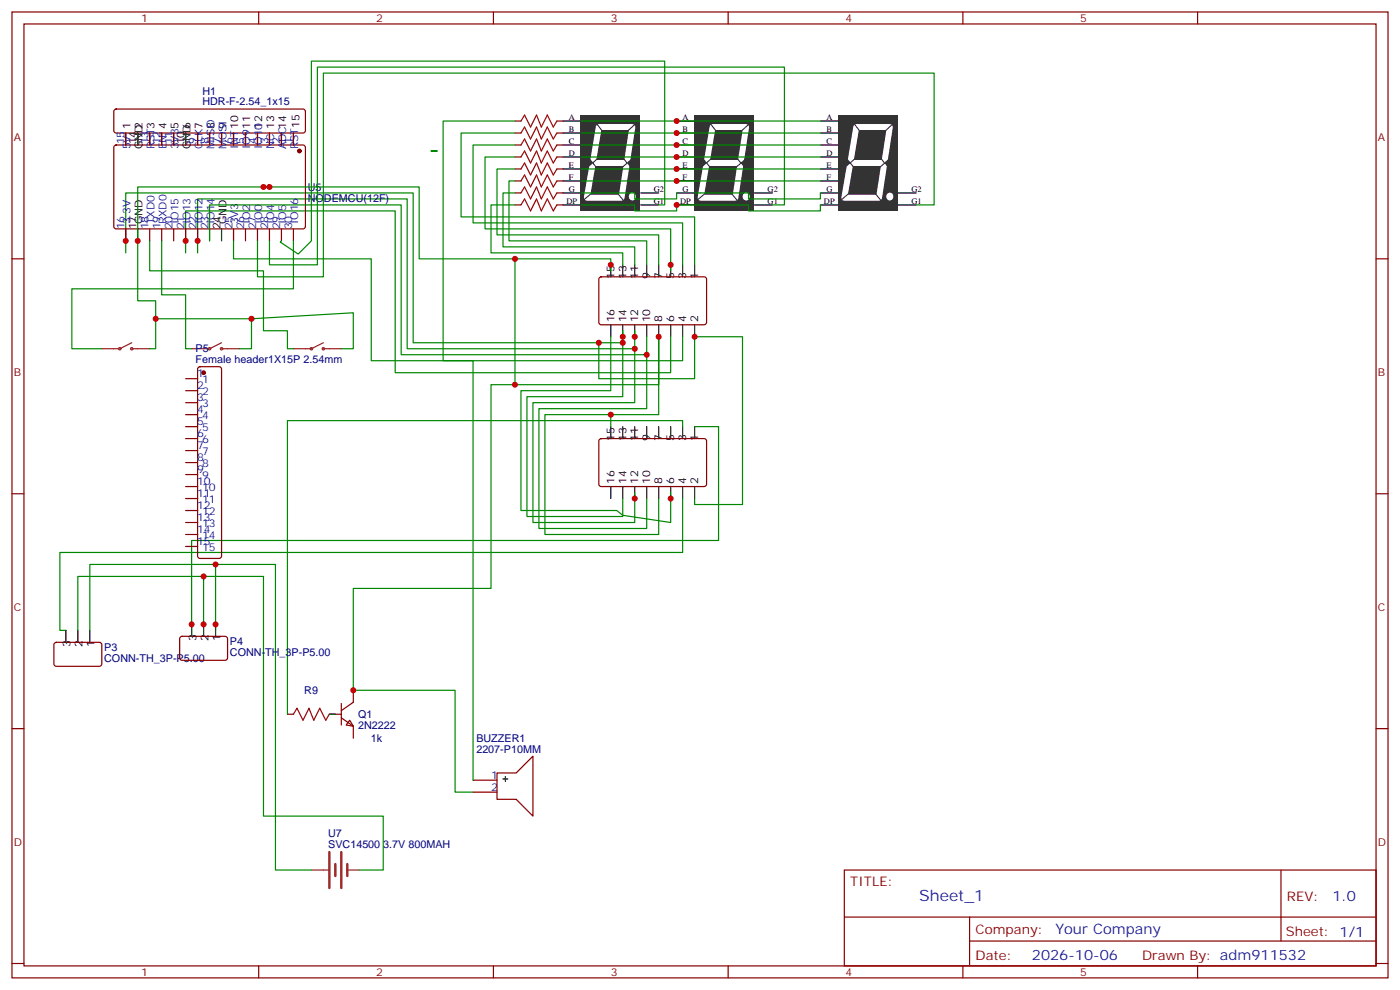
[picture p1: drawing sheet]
<svg xmlns="http://www.w3.org/2000/svg" width="412mm" height="291mm" viewBox="0 0 412 291" stroke-linecap="round" stroke-linejoin="round" font-family="sans-serif">
<g fill="none" stroke="#870000" stroke-width=".35">
<path d="M3.5 3.5h405.4v284.4h-405.4zM7.1 7.1h398.2v277.2h-398.2zM76.2 3.5v3.6M145.3 3.5v3.6M214.5 3.5v3.6M283.6 3.5v3.6M352.8 3.5v3.6M3.5 76.2h3.6M405.3 76.2h3.6M3.5 145.3h3.6M405.3 145.3h3.6M3.5 214.5h3.6"/>
<path d="M405.3 214.5h3.6M248.7 256.1h156.6v28.2h-156.6zM377.3 256.1v20.9M248.7 270h156.5M285.6 277h119.6M285.6 270v14.1M3.5 283.6h3.6M76.2 284.3v3.6M145.3 284.3v3.6M214.5 284.3v3.6M283.6 284.3v3.6M352.8 284.3v3.6"/>
<path d="M405.3 283.6h3.6"/>
</g>
<path d="M165.8 35.6h5.3M165.8 39.2h5.3M165.8 42.7h5.3M165.8 46.2h5.3M165.8 49.7h5.3M165.8 53.3h5.3M165.8 56.8h5.3M188.7 56.8h5.3M165.8 60.3h5.3M188.7 60.3h5.3" fill="none" stroke="#000" stroke-width=".35"/>
<path d="M170.9 33.9h17.7v28.2h-17.7z" fill="#333"/>
<path d="M174.6 48l-1.7 10.2h10.2l3.2-20.8h-9.9l-1.8 10.6h9.9" fill="none" stroke="#fff" stroke-width="1.8"/>
<path d="M175.7 36.3l9 11.7-13.3 11.3M187.3 36.3l-12.7 11.7 9.5 11.6" fill="none" stroke="#333" stroke-width=".32"/>
<path d="M173.6 46.5l1.2 1.4-1.7 1.5zM184.6 47.9l1.1 1.4 .4-2.7z" fill="#333"/>
<circle cx="186.2" cy="57.8" r="1.11" fill="#fff"/>
<path d="M199.3 35.6h5.3M199.3 39.2h5.3M199.3 42.7h5.3M199.3 46.2h5.3M199.3 49.7h5.3M199.3 53.3h5.3M199.3 56.8h5.3M222.2 56.8h5.3M199.3 60.3h5.3M222.2 60.3h5.3" fill="none" stroke="#000" stroke-width=".35"/>
<path d="M204.4 33.9h17.7v28.2h-17.7z" fill="#333"/>
<path d="M208.1 48l-1.7 10.2h10.2l3.2-20.8h-9.9l-1.8 10.6h9.9" fill="none" stroke="#fff" stroke-width="1.8"/>
<path d="M209.2 36.3l9 11.7-13.2 11.3M220.8 36.3l-12.7 11.7 9.6 11.6" fill="none" stroke="#333" stroke-width=".32"/>
<path d="M207.1 46.5l1.2 1.4-1.7 1.5zM218.1 47.9l1.1 1.4 .4-2.7z" fill="#333"/>
<circle cx="219.7" cy="57.8" r="1.11" fill="#fff"/>
<path d="M241.7 35.6h5.2M241.7 39.2h5.2M241.7 42.7h5.2M241.7 46.2h5.2M241.7 49.7h5.2M241.7 53.3h5.2M241.7 56.8h5.2M264.6 56.8h5.3M241.7 60.3h5.2M264.6 60.3h5.3" fill="none" stroke="#000" stroke-width=".35"/>
<path d="M246.8 33.9h17.6v28.2h-17.6z" fill="#333"/>
<path d="M250.5 48l-1.8 10.2h10.2l3.2-20.8h-9.9l-1.7 10.6h9.8" fill="none" stroke="#fff" stroke-width="1.8"/>
<path d="M251.5 36.3l9.1 11.7-13.3 11.3M263.2 36.3l-12.7 11.7 9.5 11.6" fill="none" stroke="#333" stroke-width=".32"/>
<path d="M249.4 46.5l1.2 1.4-1.6 1.5zM260.5 47.9l1.1 1.4 .4-2.7z" fill="#333"/>
<circle cx="262" cy="57.8" r="1.11" fill="#fff"/>
<g fill="none" stroke="#000" stroke-width=".35">
<path d="M37 39.2v3.5M40.6 39.2v3.5M44.1 39.2v3.5M47.6 39.2v3.5M51.2 39.2v3.5M54.7 39.2v3.5M58.2 39.2v3.5M61.7 39.2v3.5M65.3 39.2v3.5M68.8 39.2v3.5M72.3 39.2v3.5M75.8 39.2v3.5"/>
<path d="M79.4 39.2v3.5M82.9 39.2v3.5M86.4 39.2v3.5M40.6 67.4v3.5M65.3 67.4v3.5M179.9 78v3.5M183.4 78v3.5M187 78v3.5M190.5 78v3.5M194 78v3.5M197.6 78v3.5M201.1 78v3.5"/>
<path d="M204.6 78v3.5M179.9 95.6v3.5M183.4 95.6v3.5M187 95.6v3.5M190.5 95.6v3.5M194 95.6v3.5M197.6 95.6v3.5M201.1 95.6v3.5M204.6 95.6v3.5M179.9 125.6v3.5M183.4 125.6v3.5M187 125.6v3.5"/>
<path d="M190.5 125.6v3.5M194 125.6v3.5M197.6 125.6v3.5M201.1 125.6v3.5M204.6 125.6v3.5M179.9 143.2v3.6M183.4 143.2v3.6M187 143.2v3.6M190.5 143.2v3.6M194 143.2v3.6M197.6 143.2v3.6M201.1 143.2v3.6"/>
<path d="M204.6 143.2v3.6M19.4 185.6v3.5M22.9 185.6v3.5M26.5 185.6v3.5M56.4 183.8v3.5M60 183.8v3.5M63.5 183.8v3.5M148.2 229.3h1.4M148.9 228.6v1.4"/>
</g>
<g fill="none" stroke="#870000" stroke-width=".35">
<path d="M33.7 32.3l.5-.2h55.1l.5 .2 .2 .5v5.7l-.3 .5-.4 .2h-55.1l-.5-.3-.2-.4v-5.7zM37 39.2v3.5M44.1 39.2v3.5M47.6 39.2v3.5M51.2 39.2v3.5M58.2 39.2v3.5M61.7 39.2v3.5M65.3 39.2v3.5M68.8 39.2v3.5M72.3 39.2v3.5M75.8 39.2v3.5M79.4 39.2v3.5"/>
<path d="M82.9 39.2v3.5M86.4 39.2v3.5M151.7 35.6h1.8M151.7 39.2h1.8M164 35.6h1.8M164 39.2h1.8M33.7 42.9l.5-.2h55.3l.5 .7-.1 23.5-.6 .5-55.4-.1-.4-.6v-23.3zM151.7 42.7h1.8M151.7 46.2h1.8M151.7 49.7h1.8M151.7 53.3h1.8M151.7 56.8h1.8"/>
<path d="M164 42.7h1.8M164 46.2h1.8M164 49.7h1.8M164 53.3h1.8M164 56.8h1.8M37 67.4v3.5M44.1 67.4v3.5M47.6 67.4v3.5M51.2 67.4v3.5M54.7 67.4v3.5M58.2 67.4v3.5M61.7 67.4v3.5"/>
<path d="M68.8 67.4v3.5M72.3 67.4v3.5M75.8 67.4v3.5M79.4 67.4v3.5M82.9 67.4v3.5M86.4 67.4v3.5M151.7 60.3h1.8M164 60.3h1.8M176.6 81.7l.5-.2h30.6l.4 .7v13l-.7 .4-30.6-.1-.4-.6v-12.7zM54.7 111.5h3.5M54.7 115h3.5M54.7 118.5h3.5"/>
<path d="M58.4 108.2l.5-.3h5.7l.5 .3 .2 .5v55l-.3 .5-.4 .2h-5.7l-.5-.2-.2-.5v-55zM54.7 122.1h3.5M54.7 125.6h3.5M54.7 129.1h3.5M54.7 132.6h3.5M54.7 136.2h3.5M54.7 139.7h3.5M176.6 129.3l.5-.2 30.6 .1 .4 .6v13l-.7 .4h-30.6l-.4-.7v-12.7zM54.7 143.2h3.5M54.7 146.8h3.5M54.7 150.3h3.5M54.7 153.8h3.5"/>
<path d="M54.7 157.3h3.5M54.7 160.9h3.5M16.1 189.3l.5-.2h13l.4 .7-.1 5.9-.6 .4h-13l-.4-.7v-5.6zM53.2 187.5l.4-.2 13 .1 .4 .6v5.9l-.7 .5-13-.1-.4-.6v-5.7zM84.7 210.3h1.7M97 210.3h3.5M100.5 211.3l3.6 2.5v3.5M100.5 207.1v6.3M103 212l1.1 1.8-2.1-.4zM104.1 203.2v3.5l-3.6 2.5M139.3 233.2h7.1M139.3 229.7h7.1"/>
<path d="M146.4 227.5h5.6l5-4.9v17.6l-5-4.9h-5.6z"/>
</g>
<path d="M153.5 35.6l1-1.7 1.8 3.5 1.7-3.5 1.5 3.5 1.7-3.5 1.8 3.5 1-1.8M153.5 39.2l1-1.8 1.8 3.5 1.7-3.5 1.5 3.5 1.7-3.5 1.8 3.5 1-1.7M153.5 56.8l1-1.8 1.8 3.6 1.7-3.6 1.5 3.6 1.7-3.6 1.8 3.6 1-1.8M153.5 42.7l1-1.8 1.8 3.5 1.7-3.5 1.5 3.5 1.7-3.5 1.8 3.5 1-1.7M153.5 46.2l1-1.8 1.8 3.6 1.7-3.6 1.5 3.6 1.7-3.6 1.8 3.6 1-1.8M153.5 49.7l1-1.7 1.8 3.5 1.7-3.5 1.5 3.5 1.7-3.5 1.8 3.5 1-1.8M153.5 53.3l1-1.8 1.8 3.5 1.7-3.5 1.5 3.5 1.7-3.5 1.8 3.5 1-1.7M153.5 60.3l1-1.7 1.8 3.5 1.7-3.5 1.5 3.5 1.7-3.5 1.8 3.5 1-1.8M86.4 210.3l1.1-1.8 1.8 3.5 1.7-3.5 1.4 3.5 1.8-3.5 1.8 3.5 1-1.7" fill="none" stroke="#a10000" stroke-width=".35"/>
<g fill="none" stroke="#008700" stroke-width=".35">
<path d="M151.7 35.6h-21.2v70.6h70.6v-7.1M151.7 39.2h-15.9v24.7h68.8v14.1M171.1 35.6h70.6M171.1 39.2h70.6M77.6 55h45.9v21.2h56.4v3.5M79.4 55h-38.8v33.5h5.3v14.2h-1.8M127 44.4h1.8h-1.8M151.7 42.7h-12.4v22.9h61.8v12.4M151.7 46.2h-8.8v21.2h54.7v12.3M151.7 49.7h-5.3v19.4h47.6v8.9M151.7 53.3h-1.8v17.6h40.6v7.1M151.7 56.8h-3.5v15.9h38.8v5.3"/>
<path d="M171.1 56.8h15.9v1.8h12.3v-1.8M171.1 42.7h70.6M171.1 46.2h70.6M171.1 49.7h70.6M171.1 53.3h70.6M204.6 56.8h15.9v1.8h21.2v-1.8M37 74.4v-17.6h84.7v44.1h61.7v-3.5M44.1 70.9v8.8h33.5v17.7h7.1v5.3h1.7M47.6 70.9v15.9h7.1v15.9h1.7M54.7 74.4v-12.3h61.7v47.6h81.2v-10.6M58.2 74.4v-15.8h61.7v44.1h67.1v-5.3M61.7 70.9v-10.6h56.5v44.1h72.3v-5.3"/>
<path d="M68.8 70.9v5.3h40.6v30h29.9v123.5M86.4 70.9v14.1h-65.2v17.7h8.8M151.7 60.3h-7.1v14.1h38.8v3.6M151.7 76.2v37h42.3v-14.1v23h-33.5v35.2h33.5v-10.5M171.1 60.3h15.9v1.8h12.3v-1.8h21.2v1.8h21.2v-1.8M194 60.3h1.8v-42.3h-104.1v52.9l-3.9 3.9-5.3-3.5 .4-.4M227.5 60.3h3.6v-40.5h-137.6v58.2h-14.1v-7.1M269.9 60.3h5.3v-38.8h-180v60h-19.4v-10.6M45.9 93.8h28.2v8.9h-3.5M74.1 93.8l30-1.7v10.6h-3.6M179.9 99.1v15.9h-26.4v35.3h28.2l1.7 1.4 14.2 2.1v-8.8M151.7 113.2h-7.1v60h-40.5v30h30v30h5.2"/>
<path d="M176.4 100.9v10.6h28.2v-12.4h14.1v49.4h-14.1v-1.7M183.4 100.9v15.9h-28.2v35.2h28.2v-5.2M187 102.7v15.8h-30v35.3h30v-8.8M190.5 104.4v15.9h-31.8v35.3h31.8v-8.8M179.9 122.1v3.5M201.1 125.6v-1.8h-116.4v86.5M204.6 125.6h7.1v33.5h-155.3v28.2M201.1 146.8v15.8h-183.5v23h1.8M60 169.7v14.8M63.5 166.2v19.4M22.9 185.6v-15.9h54.7v70.5h35.3v15.9h-7.1M26.5 185.6v-19.4h54.6v89.9h10.6"/>
<path d="M97 210.3h1.8"/>
</g>
<g fill="none" stroke="#8c2424" stroke-width=".35">
<path d="M30 102.7h4.9M38.8 100.9l-3.5 1.8M38.8 102.7h5.3M56.4 102.7h5M65.3 102.7h5.3M65.3 100.9l-3.6 1.8M86.4 102.7h5M95.2 102.7h5.3M95.2 100.9l-3.5 1.8M91.7 256.1h5M102.3 256.1h3.5"/>
<circle cx="35.3" cy="102.7" r=".35"/>
<circle cx="38.8" cy="102.7" r=".35"/>
<circle cx="61.7" cy="102.7" r=".35"/>
<circle cx="65.3" cy="102.7" r=".35"/>
<circle cx="91.7" cy="102.7" r=".35"/>
<circle cx="95.3" cy="102.7" r=".35"/>
</g>
<g fill="#870000" stroke="#870000" stroke-width=".35">
<circle cx="88.2" cy="44.4" r=".53"/>
<circle cx="60" cy="109.7" r=".53"/>
</g>
<path d="M97 250.8v10.6M98.8 254.4v3.5M100.5 250.8v10.6M102.3 254.4v3.5" fill="none" stroke="#8c2424" stroke-width=".71"/>
<g fill="#c00">
<circle cx="197.6" cy="78" r=".88"/>
<circle cx="179.9" cy="78" r=".88"/>
<circle cx="183.4" cy="99.1" r=".88"/>
<circle cx="187" cy="99.1" r=".88"/>
<circle cx="151.7" cy="76.2" r=".88"/>
<circle cx="176.4" cy="100.9" r=".88"/>
<circle cx="79.4" cy="55" r=".88"/>
<circle cx="77.6" cy="55" r=".88"/>
<circle cx="183.4" cy="100.9" r=".88"/>
<circle cx="187" cy="102.7" r=".88"/>
<circle cx="194" cy="99.1" r=".88"/>
<circle cx="187" cy="146.8" r=".88"/>
<circle cx="197.6" cy="146.8" r=".88"/>
<circle cx="204.6" cy="99.1" r=".88"/>
<circle cx="179.9" cy="122.1" r=".88"/>
<circle cx="45.9" cy="93.8" r=".88"/>
<circle cx="74.1" cy="93.8" r=".88"/>
<circle cx="151.7" cy="113.2" r=".88"/>
<circle cx="104.1" cy="203.2" r=".88"/>
<circle cx="63.5" cy="166.2" r=".88"/>
<circle cx="60" cy="169.7" r=".88"/>
<circle cx="60" cy="183.8" r=".88"/>
<circle cx="63.5" cy="183.8" r=".88"/>
<circle cx="56.4" cy="183.8" r=".88"/>
<circle cx="40.6" cy="70.9" r=".88"/>
<circle cx="58.2" cy="70.9" r=".88"/>
<circle cx="54.7" cy="70.9" r=".88"/>
<circle cx="37" cy="70.9" r=".88"/>
<circle cx="190.5" cy="104.4" r=".88"/>
<circle cx="199.3" cy="35.6" r=".88"/>
<circle cx="199.3" cy="39.2" r=".88"/>
<circle cx="199.3" cy="42.7" r=".88"/>
<circle cx="199.3" cy="46.2" r=".88"/>
<circle cx="199.3" cy="49.7" r=".88"/>
<circle cx="199.3" cy="53.3" r=".88"/>
<circle cx="199.3" cy="60.3" r=".88"/>
</g>
<text font-size="4.6" fill="#00f" x="270.8" y="265.1">Sheet_1</text>
<g font-size="4.2" fill="#00f">
<text x="392.5" y="265.4">1.0</text>
<text x="310.9" y="274.9">Your Company</text>
<text x="304" y="282.7">2026-10-06</text>
</g>
<g font-size="3.9" fill="#800">
<text x="250.5" y="260.7">TITLE:</text>
<text x="379.1" y="265.4">REV:</text>
<text x="287.4" y="274.9">Company:</text>
<text x="378.7" y="275.5">Sheet: 1/1</text>
<text x="287.4" y="282.6">Date:</text>
<text x="336.4" y="282.7">Drawn By: adm911532</text>
</g>
<g font-size="3.2" fill="#800">
<text x="41.6" y="6.5">1</text>
<text x="110.8" y="6.5">2</text>
<text x="179.9" y="6.5">3</text>
<text x="249.1" y="6.5">4</text>
<text x="318.2" y="6.5">5</text>
<text x="4.1" y="41.6">A</text>
<text x="405.9" y="41.6">A</text>
<text x="4.1" y="110.8">B</text>
<text x="405.9" y="110.8">B</text>
<text x="4.1" y="179.9">C</text>
<text x="405.9" y="179.9">C</text>
<text x="4.1" y="249.1">D</text>
<text x="405.9" y="249.1">D</text>
<text x="41.6" y="287.3">1</text>
<text x="110.8" y="287.3">2</text>
<text x="179.9" y="287.3">3</text>
<text x="249.1" y="287.3">4</text>
<text x="318.2" y="287.3">5</text>
</g>
<g font-size="3.2" fill="#000080">
<text x="59.6" y="28.1">H1</text>
<text x="59.6" y="31">HDR-F-2.54_1x15</text>
<text x="90.7" y="59.4">NODEMCU(12F)</text>
<text x="90.7" y="56.2">U5</text>
<text x="57.6" y="106.9">Female header1X15P 2.54mm</text>
<text x="57.6" y="103.7">P5</text>
<text x="30.7" y="191.8">P3</text>
<text x="67.7" y="190">P4</text>
<text x="30.7" y="194.8">CONN-TH_3P-P5.00</text>
<text x="67.7" y="193">CONN-TH_3P-P5.00</text>
<text x="89.6" y="204.3">R9</text>
<text x="105.5" y="214.6">2N2222</text>
<text x="105.5" y="211.4">Q1</text>
<text x="109.2" y="218.5">1k</text>
<text x="140.3" y="221.5">2207-P10MM</text>
<text x="140.3" y="218.4">BUZZER1</text>
<text x="96.7" y="249.8">SVC14500 3.7V 800MAH</text>
<text x="96.7" y="246.5">U7</text>
</g>
<g font-size="3.2">
<text x="38.5" y="37.9" transform="rotate(-90 38.5 37.9)">1</text>
<text x="49" y="37.9" transform="rotate(-90 49 37.9)">4</text>
<text x="63.1" y="37.9" transform="rotate(-90 63.1 37.9)">8</text>
<text x="66.7" y="37.9" transform="rotate(-90 66.7 37.9)">9</text>
<text x="70.2" y="37.9" transform="rotate(-90 70.2 37.9)">10</text>
<text x="77.3" y="37.9" transform="rotate(-90 77.3 37.9)">12</text>
<text x="80.8" y="37.9" transform="rotate(-90 80.8 37.9)">13</text>
<text x="40.2" y="42.5" transform="rotate(-90 40.2 42.5)">14</text>
<text x="42" y="44" transform="rotate(-90 42 44)">GND2</text>
<text x="54.3" y="42.5" transform="rotate(-90 54.3 42.5)">10</text>
<text x="56.1" y="44" transform="rotate(-90 56.1 44)">GND6</text>
<text x="40.2" y="67.6" transform="rotate(-90 40.2 67.6)">17</text>
<text x="42" y="66.1" transform="rotate(-90 42 66.1)">GND</text>
<text x="64.9" y="67.6" transform="rotate(-90 64.9 67.6)">24</text>
<text x="66.7" y="66.1" transform="rotate(-90 66.7 66.1)">GND</text>
<text x="181" y="82.2" transform="rotate(-90 181 82.2)">15</text>
<text x="184.5" y="82.2" transform="rotate(-90 184.5 82.2)">13</text>
<text x="188" y="82.2" transform="rotate(-90 188 82.2)">11</text>
<text x="191.6" y="82.2" transform="rotate(-90 191.6 82.2)">9</text>
<text x="195.1" y="82.2" transform="rotate(-90 195.1 82.2)">7</text>
<text x="198.6" y="82.2" transform="rotate(-90 198.6 82.2)">5</text>
<text x="202.1" y="82.2" transform="rotate(-90 202.1 82.2)">3</text>
<text x="205.7" y="82.2" transform="rotate(-90 205.7 82.2)">1</text>
<text x="181" y="94.9" transform="rotate(-90 181 94.9)">16</text>
<text x="184.5" y="94.9" transform="rotate(-90 184.5 94.9)">14</text>
<text x="188" y="94.9" transform="rotate(-90 188 94.9)">12</text>
<text x="191.6" y="94.9" transform="rotate(-90 191.6 94.9)">10</text>
<text x="195.1" y="94.9" transform="rotate(-90 195.1 94.9)">8</text>
<text x="198.6" y="94.9" transform="rotate(-90 198.6 94.9)">6</text>
<text x="202.1" y="94.9" transform="rotate(-90 202.1 94.9)">4</text>
<text x="205.7" y="94.9" transform="rotate(-90 205.7 94.9)">2</text>
<text x="181" y="129.8" transform="rotate(-90 181 129.8)">15</text>
<text x="184.5" y="129.8" transform="rotate(-90 184.5 129.8)">13</text>
<text x="188" y="129.8" transform="rotate(-90 188 129.8)">11</text>
<text x="191.6" y="129.8" transform="rotate(-90 191.6 129.8)">9</text>
<text x="195.1" y="129.8" transform="rotate(-90 195.1 129.8)">7</text>
<text x="198.6" y="129.8" transform="rotate(-90 198.6 129.8)">5</text>
<text x="202.1" y="129.8" transform="rotate(-90 202.1 129.8)">3</text>
<text x="205.7" y="129.8" transform="rotate(-90 205.7 129.8)">1</text>
<text x="181" y="142.5" transform="rotate(-90 181 142.5)">16</text>
<text x="184.5" y="142.5" transform="rotate(-90 184.5 142.5)">14</text>
<text x="188" y="142.5" transform="rotate(-90 188 142.5)">12</text>
<text x="191.6" y="142.5" transform="rotate(-90 191.6 142.5)">10</text>
<text x="195.1" y="142.5" transform="rotate(-90 195.1 142.5)">8</text>
<text x="198.6" y="142.5" transform="rotate(-90 198.6 142.5)">6</text>
<text x="202.1" y="142.5" transform="rotate(-90 202.1 142.5)">4</text>
<text x="205.7" y="142.5" transform="rotate(-90 205.7 142.5)">2</text>
<text x="20.8" y="190.4" transform="rotate(-90 20.8 190.4)">3</text>
<text x="24.3" y="190.4" transform="rotate(-90 24.3 190.4)">2</text>
<text x="27.9" y="190.4" transform="rotate(-90 27.9 190.4)">1</text>
<text x="57.9" y="188.6" transform="rotate(-90 57.9 188.6)">3</text>
<text x="61.4" y="188.6" transform="rotate(-90 61.4 188.6)">2</text>
<text x="64.9" y="188.6" transform="rotate(-90 64.9 188.6)">1</text>
</g>
<g font-size="3.2" fill="#00f">
<text x="36.7" y="42.5" transform="rotate(-90 36.7 42.5)">15</text>
<text x="38.5" y="44" transform="rotate(-90 38.5 44)">5V</text>
<text x="43.7" y="42.5" transform="rotate(-90 43.7 42.5)">13</text>
<text x="45.5" y="44" transform="rotate(-90 45.5 44)">RST3</text>
<text x="47.3" y="42.5" transform="rotate(-90 47.3 42.5)">12</text>
<text x="49" y="44" transform="rotate(-90 49 44)">EN</text>
<text x="50.8" y="42.5" transform="rotate(-90 50.8 42.5)">11</text>
<text x="52.6" y="44" transform="rotate(-90 52.6 44)">3V35</text>
<text x="57.9" y="42.5" transform="rotate(-90 57.9 42.5)">9</text>
<text x="59.6" y="44" transform="rotate(-90 59.6 44)">CLK7</text>
<text x="61.4" y="42.5" transform="rotate(-90 61.4 42.5)">8</text>
<text x="63.1" y="44" transform="rotate(-90 63.1 44)">MISO</text>
<text x="64.9" y="42.5" transform="rotate(-90 64.9 42.5)">7</text>
<text x="66.7" y="44" transform="rotate(-90 66.7 44)">MOSI</text>
<text x="68.4" y="42.5" transform="rotate(-90 68.4 42.5)">6</text>
<text x="70.2" y="44" transform="rotate(-90 70.2 44)">INT</text>
<text x="72" y="42.5" transform="rotate(-90 72 42.5)">5</text>
<text x="73.7" y="44" transform="rotate(-90 73.7 44)">IO911</text>
<text x="75.5" y="42.5" transform="rotate(-90 75.5 42.5)">4</text>
<text x="77.3" y="44" transform="rotate(-90 77.3 44)">IO10</text>
<text x="79" y="42.5" transform="rotate(-90 79 42.5)">3</text>
<text x="80.8" y="44" transform="rotate(-90 80.8 44)">NC</text>
<text x="82.5" y="42.5" transform="rotate(-90 82.5 42.5)">2</text>
<text x="84.3" y="44" transform="rotate(-90 84.3 44)">ADC14</text>
<text x="86.1" y="42.5" transform="rotate(-90 86.1 42.5)">1</text>
<text x="87.8" y="44" transform="rotate(-90 87.8 44)">RST15</text>
<text x="36.7" y="67.6" transform="rotate(-90 36.7 67.6)">16</text>
<text x="38.5" y="66.1" transform="rotate(-90 38.5 66.1)">3.3V</text>
<text x="43.7" y="67.6" transform="rotate(-90 43.7 67.6)">18</text>
<text x="45.5" y="66.1" transform="rotate(-90 45.5 66.1)">TXD0</text>
<text x="47.3" y="67.6" transform="rotate(-90 47.3 67.6)">19</text>
<text x="49" y="66.1" transform="rotate(-90 49 66.1)">RXD0</text>
<text x="50.8" y="67.6" transform="rotate(-90 50.8 67.6)">20</text>
<text x="52.6" y="66.1" transform="rotate(-90 52.6 66.1)">IO15</text>
<text x="54.3" y="67.6" transform="rotate(-90 54.3 67.6)">21</text>
<text x="56.1" y="66.1" transform="rotate(-90 56.1 66.1)">IO13</text>
<text x="57.9" y="67.6" transform="rotate(-90 57.9 67.6)">22</text>
<text x="59.6" y="66.1" transform="rotate(-90 59.6 66.1)">IO12</text>
<text x="61.4" y="67.6" transform="rotate(-90 61.4 67.6)">23</text>
<text x="63.1" y="66.1" transform="rotate(-90 63.1 66.1)">IO14</text>
<text x="68.4" y="67.6" transform="rotate(-90 68.4 67.6)">25</text>
<text x="70.2" y="66.1" transform="rotate(-90 70.2 66.1)">3V3</text>
<text x="72" y="67.6" transform="rotate(-90 72 67.6)">26</text>
<text x="73.7" y="66.1" transform="rotate(-90 73.7 66.1)">IO2</text>
<text x="75.5" y="67.6" transform="rotate(-90 75.5 67.6)">27</text>
<text x="77.3" y="66.1" transform="rotate(-90 77.3 66.1)">IO0</text>
<text x="79" y="67.6" transform="rotate(-90 79 67.6)">28</text>
<text x="80.8" y="66.1" transform="rotate(-90 80.8 66.1)">IO4</text>
<text x="82.5" y="67.6" transform="rotate(-90 82.5 67.6)">29</text>
<text x="84.3" y="66.1" transform="rotate(-90 84.3 66.1)">IO5</text>
<text x="86.1" y="67.6" transform="rotate(-90 86.1 67.6)">30</text>
<text x="87.8" y="66.1" transform="rotate(-90 87.8 66.1)">IO16</text>
<text x="58" y="111.1">1</text>
<text x="59.5" y="112.9">1</text>
<text x="58" y="114.7">2</text>
<text x="58" y="118.2">3</text>
<text x="59.5" y="116.4">2</text>
<text x="59.5" y="119.9">3</text>
<text x="58" y="121.7">4</text>
<text x="58" y="125.2">5</text>
<text x="59.5" y="123.5">4</text>
<text x="58" y="128.8">6</text>
<text x="59.5" y="127">5</text>
<text x="59.5" y="130.5">6</text>
<text x="58" y="132.3">7</text>
<text x="58" y="135.8">8</text>
<text x="59.5" y="134.1">7</text>
<text x="59.5" y="137.6">8</text>
<text x="58" y="139.3">9</text>
<text x="58" y="142.9">10</text>
<text x="59.5" y="141.1">9</text>
<text x="58" y="146.4">11</text>
<text x="58" y="149.9">12</text>
<text x="59.5" y="144.6">10</text>
<text x="59.5" y="148.2">11</text>
<text x="58" y="153.5">13</text>
<text x="59.5" y="151.7">12</text>
<text x="59.5" y="155.2">13</text>
<text x="58" y="157">14</text>
<text x="58" y="160.5">15</text>
<text x="59.5" y="158.7">14</text>
<text x="59.5" y="162.3">15</text>
<text x="144.6" y="232.8">2</text>
<text x="144.6" y="229.3">1</text>
</g>
<g font-size="2.5">
<text x="167.6" y="35.3">A</text>
<text x="201.1" y="35.3">A</text>
<text x="243.4" y="35.3">A</text>
<text x="167.6" y="38.8">B</text>
<text x="201.1" y="38.8">B</text>
<text x="243.4" y="38.8">B</text>
<text x="167.6" y="42.3">C</text>
<text x="167.6" y="45.9">D</text>
<text x="201.1" y="42.3">C</text>
<text x="201.1" y="45.9">D</text>
<text x="243.4" y="42.3">C</text>
<text x="243.4" y="45.9">D</text>
<text x="167.6" y="49.4">E</text>
<text x="167.6" y="52.9">F</text>
<text x="201.1" y="49.4">E</text>
<text x="201.1" y="52.9">F</text>
<text x="243.4" y="49.4">E</text>
<text x="243.4" y="52.9">F</text>
<text x="166.9" y="60">DP</text>
<text x="167.6" y="56.4">G</text>
<text x="192.6" y="60">G1</text>
<text x="192.6" y="56.4">G2</text>
<text x="200.4" y="60">DP</text>
<text x="201.1" y="56.4">G</text>
<text x="226.1" y="60">G1</text>
<text x="226.1" y="56.4">G2</text>
<text x="242.7" y="60">DP</text>
<text x="243.4" y="56.4">G</text>
<text x="268.5" y="60">G1</text>
<text x="268.5" y="56.4">G2</text>
</g>
</svg>
